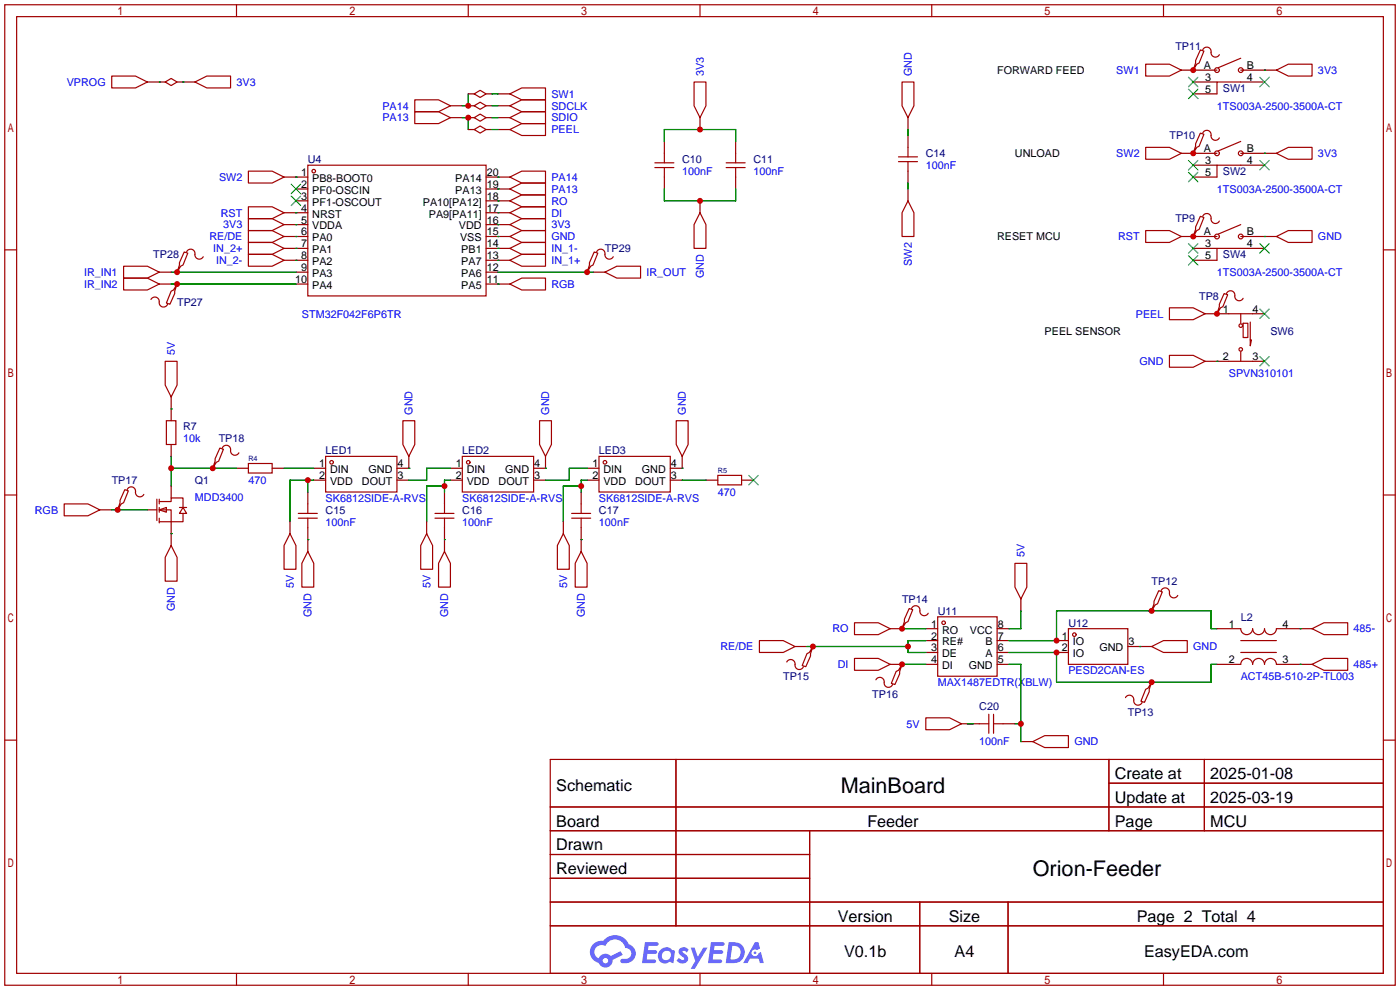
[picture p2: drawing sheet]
<svg xmlns="http://www.w3.org/2000/svg" width="299mm" height="212mm" viewBox="0 0 299 212" stroke-linecap="round" stroke-linejoin="round" font-family="sans-serif">
<g fill="none" stroke="#a10000" stroke-width=".25">
<path d="M1 1h297.2v209.6h-297.2zM3.6 3.6h292.1v204.4h-292.1zM50.5 1v2.6M100.1 1v2.6M149.6 1v2.6M199.1 1v2.6M248.7 1v2.6M1 53.4h2.6M295.7 53.4h2.5M1 105.8h2.6M295.7 105.8h2.5M1 158.2h2.6"/>
<path d="M295.7 158.2h2.5M117.6 162.3h178.1v45.7h-178.1zM117.6 172.5h178.1M117.6 177.5h178.1M144.5 162.3v35.6M173 177.5v30.5M237 162.3v15.2M237 167.4h58.7M257.4 162.3v15.2M117.6 182.6h55.4M117.6 192.8h178.1M117.6 187.7h55.4"/>
<path d="M117.6 197.9h178.1M196.6 192.8v15.2M215.4 192.8v15.2M50.5 208v2.6M100.1 208v2.6M149.6 208v2.6M199.1 208v2.6M248.7 208v2.6"/>
</g>
<g fill="#5487ff">
<path d="M145.3 202.7a1.3 1.3 0 0 1 1.9 .3l-.4 .6a.54 .54 0 0 0-.9-.2l.1 .2a1.34 1.34 0 0 1 .9 1.8 1.47 1.47 0 0 1-2.3-.1l.5-.6 .8 .5a.31 .31 0 0 0 .4-.3 .31 .31 0 0 0-.3-.4 1.12 1.12 0 0 1-.7-1.8z"/>
<path d="M147.6 202.5h.9l.6 2 1.2-2h.9l-2.7 4.6h-.9l1-1.7z"/>
<path d="M137.8 201.4h1.7a1.31 1.31 0 0 1 1.2 .2 .4 .4 0 0 1-.3 .5l-1.8 .1-.1 .9h1.6a.4 .4 0 0 1 .4 .4 .4 .4 0 0 1-.5 .4h-1.6l-.2 1.2h1.4a.46 .46 0 0 1 .5 0 .46 .46 0 0 1 .1 .5l-.4 .2h-2.6z"/>
<path d="M151.9 201.4h1.7a1.32 1.32 0 0 1 1.2 .2 .39 .39 0 0 1-.3 .5l-1.8 .1-.1 .9h1.6a.4 .4 0 0 1 .4 .4 .4 .4 0 0 1-.4 .4h-1.7l-.2 1.2h1.4a.46 .46 0 0 1 .5 0 .46 .46 0 0 1 .1 .5l-.4 .2h-2.6z"/>
<path d="M161.3 201.4h.8l.3 1.3-.6 .4a.75 .75 0 0 0-1.1 .3 .75 .75 0 0 0 .5 1 .75 .75 0 0 0 .9-.7l.5-.2 .6 2.3h-.8l-.3-.9h-1.8l-.5 .9h-1z"/>
<path d="M155.7 201.4l-.6 4.4h1.5a2.27 2.27 0 0 0 2.6-2.2 2.27 2.27 0 0 0-2.7-2.2zM156.5 202.1a1.5 1.5 0 0 1 1.8 1.6 1.5 1.5 0 0 1-1.9 1.4h-.3z"/>
<path d="M141.2 203a1.6 1.6 0 0 0-.3 2.3 1.6 1.6 0 0 0 2.3 .2l.7 .3 .3-2.4-.1-.3-.5-.1a1.58 1.58 0 0 0-2.4 0zM141.8 203.5a.98 .98 0 0 1 1.6 .4 .98 .98 0 0 1-1.1 1.3 .94 .94 0 0 1-.9-.7 .94 .94 0 0 1 .4-1z"/>
<path d="M126.8 201.8a2.37 2.37 0 0 0 1.1 4 1.54 1.54 0 0 0 1.8 1 1.54 1.54 0 0 0 1.2-1.6l2.2-1.1-.5-.8-2 1a1.57 1.57 0 0 0-2.7 .5 1.5 1.5 0 0 1-.7-2.1 1.5 1.5 0 0 1 2.2-.5 2.23 2.23 0 0 1 2.3-1.4 2.23 2.23 0 0 1 2 1.8 1.16 1.16 0 0 1 1.2 1.1 1.16 1.16 0 0 1-1.1 1.2h-.7a.47 .47 0 0 0-.5 .4 .47 .47 0 0 0 .4 .5 2.17 2.17 0 0 0 2.5-.9 2.17 2.17 0 0 0-.3-2.7l-.8-.4a3.2 3.2 0 0 0-5.5-.7l-1.1 .1zM128.8 205.3a.6 .6 0 0 1 1.2 0 .6 .6 0 0 1-1.2 0z"/>
<circle cx="161.4" cy="203.6" r=".28"/>
</g>
<g fill="none" stroke="#a10000" stroke-width=".25">
<path d="M23.9 16.3h5.1l2.5 1.2-2.5 1.3h-5.1zM35.3 17.5l1.3-.7 1.2 .7-1.2 .8zM41.7 17.5l2.5-1.2h5.1v2.5h-5.1zM148.3 17.5h2.6v5.1l-1.3 2.5-1.3-2.5zM192.8 17.5h2.5v5.1l-1.2 2.5-1.3-2.5zM244.9 13.7h5l2.6 1.3-2.6 1.3h-5zM256.5 10.7l.8 .2-1 2.6-.5 .2-.8 1.3 .5-1.5v-.5zM257 10.7a.93 .93 0 0 1 1.2-.6 .93 .93 0 0 1 .6 1.1 .94 .94 0 0 0 .7 1 .94 .94 0 0 0 1.1-.5M265.2 17.5h-5.1v2.6M265.2 12.4l-4.9 2.1M272.8 15l2.5-1.3h5.1v2.6h-5.1zM53.1 36.6h5.1l2.5 1.2-2.5 1.3h-5.1z"/>
<path d="M65.8 35.3h38.1v27.9h-38.1zM88.6 21.3h5.1l2.6 1.3-2.6 1.3h-5.1zM88.6 23.9h5.1l2.6 1.2-2.6 1.3h-5.1zM101.3 22.6l1.3-.8 1.3 .8-1.3 .8zM101.3 25.1l1.3-.7 1.3 .7-1.3 .8zM101.3 20.1l1.3-.8 1.3 .8-1.3 .7zM101.3 27.7l1.3-.8 1.3 .8-1.3 .7zM109 37.8l2.5-1.2h5.1v2.5h-5.1zM109 20.1l2.5-1.3h5.1v2.5h-5.1zM109 27.7l2.5-1.3h5.1v2.6h-5.1zM109 22.6l2.5-1.3h5.1v2.6h-5.1zM109 25.1l2.5-1.2h5.1v2.5h-5.1z"/>
<path d="M140 34.8h4M140 35.8h4M142 32.8v2M142 35.8v2M155.2 34.8h4.1M155.2 35.8h4.1M157.2 32.8v2M157.2 35.8v2M192 34.5h4.1M192 33.5h4.1M194.1 31.5v2M194.1 34.5v2.1"/>
<path d="M244.9 31.5h5l2.6 1.3-2.6 1.2h-5zM256.5 28.4l.8 .3-1 2.5-.5 .3-.8 1.3 .5-1.6v-.5zM257 28.4a.93 .93 0 0 1 1.2-.5 .93 .93 0 0 1 .6 1.1 .94 .94 0 0 0 .7 1 .94 .94 0 0 0 1.1-.5M265.2 35.3h-5.1v2.5M265.2 30.2l-4.9 2.1M272.8 32.8l2.5-1.3h5.1v2.5h-5.1zM26.4 59.4h5.1l2.5 1.3-2.5 1.3h-5.1zM26.4 56.9h5.1l2.5 1.3-2.5 1.2h-5.1zM39.4 53.8l.7 .3-1 2.5-.5 .3-.8 1.3 .6-1.6v-.5zM39.9 53.8a.93 .93 0 0 1 1.1-.5 .93 .93 0 0 1 .7 1.1 .94 .94 0 0 0 .6 1 .94 .94 0 0 0 1.1-.5M53.1 46.7h5.1l2.5 1.3-2.5 1.3h-5.1zM53.1 44.2h5.1l2.5 1.3-2.5 1.2h-5.1z"/>
<path d="M53.1 51.8h5.1l2.5 1.3-2.5 1.3h-5.1zM53.1 54.4h5.1l2.5 1.2-2.5 1.3h-5.1zM53.1 49.3h5.1l2.5 1.2-2.5 1.3h-5.1zM109 48l2.5-1.3h5.1v2.6h-5.1zM109 50.5l2.5-1.2h5.1v2.5h-5.1zM109 40.4l2.5-1.3h5.1v2.6h-5.1zM109 53.1l2.5-1.3h5.1v2.6h-5.1zM109 55.6l2.5-1.2h5.1v2.5h-5.1zM109 45.5l2.5-1.3h5.1v2.5h-5.1zM109 42.9l2.5-1.2h5.1v2.5h-5.1zM127 53.8l.8 .3-1.1 2.5-.5 .3-.7 1.3 .5-1.6v-.5zM127.5 53.8a.93 .93 0 0 1 1.1-.5 .93 .93 0 0 1 .7 1.1 .94 .94 0 0 0 .7 1 .94 .94 0 0 0 1.1-.5"/>
<path d="M129.3 58.2l2.5-1.3h5.1v2.5h-5.1zM149.6 45.5l1.3 2.5v5.1h-2.6v-5.1zM194.1 42.9l1.2 2.6v5h-2.5v-5zM244.9 49.3h5l2.6 1.2-2.6 1.3h-5zM256.5 46.2l.8 .3-1 2.5-.5 .3-.8 1.2 .5-1.5v-.5zM257 46.2a.93 .93 0 0 1 1.2-.5 .93 .93 0 0 1 .6 1 .94 .94 0 0 0 .7 1 .94 .94 0 0 0 1.1-.5M265.2 53.1h-5.1v2.5M265.2 48l-4.9 2M272.8 50.5l2.5-1.2h5.1v2.5h-5.1zM32.3 64a.98 .98 0 0 1 1.2-.4 .98 .98 0 0 1 .5 1.2 .93 .93 0 0 0 .9 .8 .93 .93 0 0 0 .9-.6M35.3 77.2h2.5v5.1l-1.2 2.5-1.3-2.5zM37.8 60.7l-.5 1.5v.5l-1 2.3-.7-.2 1-2.6 .5-.2z"/>
<path d="M109 60.7l2.5-1.3h5.1v2.6h-5.1zM249.9 75.9h5.1l2.6 1.3-2.6 1.3h-5.1zM249.9 65.8h5.1l2.6 1.3-2.6 1.2h-5.1zM261.6 62.7l.8 .3-1 2.5-.5 .3-.8 1.3 .5-1.6v-.5zM262.1 62.7a.93 .93 0 0 1 1.2-.5 .93 .93 0 0 1 .6 1 .94 .94 0 0 0 .7 1 .94 .94 0 0 0 1.1-.4M262.6 67.1h5.1M262.6 77.2h5.1M265.2 67.1v2M265.2 75.2v2M265.7 69.1h1v3h-1zM267.2 68.8v5.1l.3-1.3h-.3M35.6 89.9h2v5.1h-2z"/>
<path d="M47 95.8l.8 .2-1.1 2.6-.5 .2-.7 1.3 .5-1.5v-.6zM47.5 95.8a.93 .93 0 0 1 1.1-.6 .93 .93 0 0 1 .7 1.1 .94 .94 0 0 0 .7 1 .94 .94 0 0 0 1.1-.5M53.1 99.1h5.1v2h-5.1zM69.6 97.5h15.2v7.7h-15.2zM86.1 89.9h2.5v5.1l-1.2 2.5-1.3-2.5zM98.8 97.5h15.2v7.7h-15.2zM115.3 89.9h2.6v5.1l-1.3 2.5-1.3-2.5zM128 97.5h15.3v7.7h-15.3zM144.5 89.9h2.6v5.1l-1.3 2.5-1.3-2.5zM13.7 107.7h5.1l2.5 1.3-2.5 1.2h-5.1zM26.7 104.6l.7 .3-1 2.5-.5 .3-.8 1.3 .6-1.6v-.5zM27.2 104.6a.93 .93 0 0 1 1.1-.5 .93 .93 0 0 1 .7 1.1 .94 .94 0 0 0 .6 1 .94 .94 0 0 0 1.1-.5"/>
<path d="M33.5 106.7v4.6M34 109h2.6v2.5h2.5v-1.8M34 107.2h2.6v-.8h2.5v2.1M34 109l1.6-.5v1zM34 106.7v1M34 108.5v1M34 110.7v1.1M34 111.5h2.6M36.6 116.6l1.2 2.5v5.1h-2.5v-5.1zM38.4 108.5h1.5M39.1 108.5l.8 1.2h-1.5zM62 114l1.2 2.6v5.1h-2.5v-5.1z"/>
<path d="M63.8 109.7h4M63.8 110.7h4M65.8 117.9l1.3 2.5v5.1h-2.6v-5.1zM65.8 107.7v2M65.8 110.7v2.1M91.2 114l1.3 2.6v5.1h-2.6v-5.1zM93 109.7h4M93 110.7h4M95 117.9l1.3 2.5v5.1h-2.6v-5.1zM95 107.7v2M95 110.7v2.1M120.4 114l1.3 2.6v5.1h-2.6v-5.1z"/>
<path d="M122.2 109.7h4M122.2 110.7h4M124.2 117.9l1.3 2.5v5.1h-2.6v-5.1zM124.2 107.7v2M124.2 110.7v2.1M153.4 101.6h5.1v2h-5.1zM162.3 136.9h5.1l2.5 1.3-2.5 1.2h-5.1zM173.7 138.2l-.5 1.5v.5l-1 2.3-.8-.3 1.1-2.5 .5-.3zM182.6 133.1h5.1l2.5 1.3-2.5 1.2h-5.1zM194.3 130l.8 .3-1 2.5-.6 .3-.7 1.3 .5-1.6v-.5zM194.8 130a.93 .93 0 0 1 1.1-.5 .93 .93 0 0 1 .7 1.1 .94 .94 0 0 0 .7 1 .94 .94 0 0 0 1.1-.5M200.4 131.8h12.7v12.7h-12.7z"/>
<path d="M216.9 120.4h2.6v5.1l-1.3 2.5-1.3-2.5zM228.3 134.4h12.7v7.6h-12.7zM246.1 138.2l2.6-1.3h5v2.5h-5zM247.6 126.2l.8 .3-1 2.5-.5 .3-.8 1.3 .5-1.6v-.5zM248.2 126.2a.93 .93 0 0 1 1.1-.5 .93 .93 0 0 1 .6 1 .94 .94 0 0 0 .7 1 .94 .94 0 0 0 1.1-.4M265.2 134.4a1.27 1.27 0 0 0 1.2 1.2 1.27 1.27 0 0 0 1.3-1.2 1.27 1.27 0 0 0 1.3 1.2 1.27 1.27 0 0 0 1.3-1.2 1.27 1.27 0 0 0 1.2 1.2 1.27 1.27 0 0 0 1.3-1.2M265.2 136.9h7.6M265.2 139.4h7.6M280.4 134.4l2.6-1.3h5v2.5h-5zM168.1 141.5a.98 .98 0 0 1 1.3-.4 .98 .98 0 0 1 .5 1.2 .93 .93 0 0 0 .8 .8 .93 .93 0 0 0 1-.6M182.6 140.7h5.1l2.5 1.3-2.5 1.3h-5.1zM187.2 145.3a.98 .98 0 0 1 1.3-.4 .98 .98 0 0 1 .5 1.2 .93 .93 0 0 0 .8 .8 .93 .93 0 0 0 1-.6"/>
<path d="M192.8 142l-.5 1.5v.5l-1 2.3-.8-.2 1-2.6 .5-.2zM197.9 153.4h5l2.6 1.3-2.6 1.3h-5zM209.3 154.7h2M211.3 152.7v4M212.3 152.7v4M212.3 154.7h2.1M220.7 158.5l2.6-1.3h5v2.6h-5zM240.5 149.1a.98 .98 0 0 1 1.3-.4 .98 .98 0 0 1 .5 1.2 .93 .93 0 0 0 .8 .8 .93 .93 0 0 0 1-.6M246.1 145.8l-.5 1.5v.5l-1 2.3-.8-.2 1.1-2.6 .5-.2zM265.2 142a1.27 1.27 0 0 1 1.2-1.3 1.27 1.27 0 0 1 1.3 1.3 1.27 1.27 0 0 1 1.3-1.3 1.27 1.27 0 0 1 1.3 1.3 1.27 1.27 0 0 1 1.2-1.3 1.27 1.27 0 0 1 1.3 1.3M280.4 142l2.6-1.3h5v2.6h-5z"/>
<circle cx="260.1" cy="15" r=".51"/>
<circle cx="265.2" cy="15" r=".51"/>
<circle cx="67.1" cy="36.6" r=".38"/>
<circle cx="260.1" cy="32.8" r=".51"/>
<circle cx="265.2" cy="32.8" r=".51"/>
<circle cx="260.1" cy="50.5" r=".51"/>
<circle cx="265.2" cy="50.5" r=".51"/>
<circle cx="265.2" cy="74.7" r=".38"/>
<circle cx="265.2" cy="69.6" r=".38"/>
<circle cx="70.9" cy="98.8" r=".38"/>
<circle cx="100.1" cy="98.8" r=".38"/>
<circle cx="129.3" cy="98.8" r=".38"/>
<circle cx="201.7" cy="133.1" r=".38"/>
<circle cx="229.6" cy="135.6" r=".38"/>
</g>
<g fill="none" stroke="#870000" stroke-width=".25">
<path d="M31.5 17.5h3.8M37.8 17.5h3.9M252.5 15h7.6M255 17.5h5.1M255 14.7v.3M265.2 15h7.6M265.2 17.5h5.1M60.7 37.8h5.1M96.3 22.6h2.5M96.3 25.1h2.5M100.1 20.1h1.2M100.1 27.7h1.2"/>
<path d="M100.1 22.6h1.2M100.1 25.1h1.2M103.9 37.8h5.1M103.9 20.1h1.3M103.9 27.7h1.3M103.9 22.6h1.3M103.9 25.1h1.3M106.4 20.1h2.6M106.4 27.7h2.6M106.4 22.6h2.6M106.4 25.1h2.6M142 30.2v2.6"/>
<path d="M142 37.8v2.6M149.6 25.1v2.6M157.2 30.2v2.6M157.2 37.8v2.6M194.1 25.1v2.6M194.1 29v2.5M194.1 36.6v2.5M252.5 32.8h7.6M255 37.8h5.1M255 20.1h5.1M255 35.3h5.1M255 32.5v.3"/>
<path d="M265.2 32.8h7.6M265.2 35.3h5.1M34 58.2h2.6M37.8 57.9v.3M60.7 45.5h5.1M60.7 48h5.1M60.7 50.5h5.1M60.7 53.1h5.1M60.7 55.6h5.1M63.2 40.4h2.6M63.2 42.9h2.6M63.2 58.2h2.6"/>
<path d="M103.9 40.4h5.1M103.9 42.9h5.1M103.9 45.5h5.1M103.9 48h5.1M103.9 50.5h5.1M103.9 53.1h5.1M103.9 55.6h5.1M103.9 58.2h2.5M125.5 57.9v.3M126.7 58.2h2.6M149.6 42.9v2.6M194.1 40.4v2.5"/>
<path d="M252.5 50.5h7.6M255 53.1h5.1M255 55.6h5.1M255 50.3v.2M265.2 50.5h7.6M265.2 53.1h5.1M34 60.7h2.6M37.8 60.7v.3M63.2 60.7h2.6M103.9 60.7h5.1M257.6 77.2h5M257.6 67.1h5"/>
<path d="M260.1 66.8v.3M267.7 77.2h2.6M267.7 67.1h2.6M36.6 84.8v5.1M36.6 95v2.5M45.5 99.8v.3M87.4 97.5v2.6h-2.6M116.6 97.5v2.6h-2.6M145.8 97.5v2.6h-2.5M21.3 109h2.6M25.1 108.7v.3M31.5 109h2"/>
<path d="M36.6 103.9v2.5M36.6 111.5v5.1M50.5 100.1h2.6M58.2 100.1h2.5M62 111.5v2.5M65.8 105.2v2.5M65.8 112.8v5.1M67.1 100.1h2.5M67.1 102.6h2.5M84.8 102.6h2.6M91.2 111.5v2.5M95 105.2v2.5"/>
<path d="M95 112.8v5.1M96.3 100.1h2.5M96.3 102.6h2.5M114 102.6h2.6M120.4 111.5v2.5M124.2 105.2v2.5M124.2 112.8v5.1M125.5 100.1h2.5M125.5 102.6h2.5M143.3 102.6h2.5M150.9 102.6h2.5M158.5 102.6h2.5"/>
<path d="M169.9 138.2h2.6M173.7 138.2v.2M192.8 134.1v.3h-2.6M197.9 134.4h2.5M197.9 136.9h2.5M197.9 139.4h2.5M213.1 134.4h2.5M213.1 136.9h2.5M213.1 139.4h2.5M218.2 128v2.6M225.8 136.9h2.5M225.8 139.4h2.5"/>
<path d="M241 138.2h5.1M246.1 130.3v.3M260.1 134.4h5.1M272.8 134.4h7.6M190.2 142h2.6v.2M197.9 142h2.5M205.5 154.7h3.8M213.1 142h2.5M214.4 154.7h2.5M218.2 158.5h2.5M246.1 145.8v.3M260.1 142h5.1"/>
<path d="M272.8 142h7.6"/>
</g>
<g fill="none" stroke="#3c3" stroke-width=".25">
<path d="M254 16.5l2 2M254 19.1l2 2M256 16.5l-2 2M256 19.1l-2 2M269.2 16.5l2.1 2M271.3 16.5l-2.1 2M62.2 39.4l2.1 2M64.3 39.4l-2.1 2M254 34.3l2 2M254 36.8l2 2.1M256 34.3l-2 2M256 36.8l-2 2.1"/>
<path d="M269.2 34.3l2.1 2M271.3 34.3l-2.1 2M62.2 41.9l2.1 2M64.3 41.9l-2.1 2M254 52.1l2 2M254 54.6l2 2M256 52.1l-2 2M256 54.6l-2 2M269.2 52.1l2.1 2M271.3 52.1l-2.1 2M269.2 76.2l2.1 2M269.2 66l2.1 2.1"/>
<path d="M271.3 76.2l-2.1 2M271.3 66l-2.1 2.1M160 101.6l2.1 2M162.1 101.6l-2.1 2"/>
</g>
<g fill="none" stroke="#008700" stroke-width=".25">
<path d="M34 17.5h.1M39.1 17.5h.1M255 15h.1M270.3 15h.1M63.2 37.8h.1M98.8 25.1h1.3v2.6M100.1 20.1v2.5h-1.3M105.2 27.7h1.2M105.2 22.6h1.2M105.2 25.1h1.2M105.2 20.1h1.2M106.4 37.8h.1"/>
<path d="M142 30.2v-2.5h15.2v2.5M194.1 27.7v1.3M194.1 39.1v1.3M255 32.8h.1M270.3 32.8h.1M36.6 58.2h26.6M63.2 48h.1M63.2 45.5h.1M63.2 53.1h.1M63.2 55.6h.1M63.2 50.5h.1M106.4 48h.1"/>
<path d="M106.4 50.5h.1M106.4 40.4h.1M106.4 55.6h.1M106.4 53.1h.1M106.4 45.5h.1M106.4 42.9h.1M106.4 58.2h20.3M142 40.4v2.5h15.2v-2.5M255 50.5h.1M270.3 50.5h.1M36.6 60.7h26.6M106.4 60.7h.1"/>
<path d="M260.1 67.1h.1M260.1 77.2h.1M36.6 87.4h.1M36.6 97.5v6.4M23.9 109h7.6M36.6 114h.1M36.6 100.1h13.9M60.7 100.1h6.4M65.8 115.3h.1M65.8 102.6v2.6M67.1 102.6h-5.1v8.9M87.4 100.1h.1"/>
<path d="M95 115.3h.1M95 103.9h-3.8v7.6M96.3 100.1h-5.1v2.5h-3.8M96.3 102.6h-1.3v2.6M116.6 100.1h.1M124.2 115.3h.1M124.2 103.9h-3.8v7.6M125.5 100.1h-3.8v2.5h-5.1M125.5 102.6h-1.3v2.6M145.8 100.1h.1M145.8 102.6h5.1M172.5 138.2h21.6"/>
<path d="M192.8 134.4h5.1M197.9 136.9h-3.8v2.5h3.8M215.6 139.4h10.2v6.4h33v-3.8h1.3M218.2 130.6v3.8h-2.6M243.6 138.2h.1M260.1 134.4h-1.3v-3.8h-33v6.3h-10.2M277.9 134.4h.1M192.8 142h5.1M206.8 154.7h1.2M215.6 142h2.6v16.5M216.9 154.7h1.3M277.9 142h.1"/>
</g>
<g fill="#c00">
<circle cx="255" cy="15" r=".63"/>
<circle cx="149.6" cy="27.7" r=".63"/>
<circle cx="149.6" cy="42.9" r=".63"/>
<circle cx="255" cy="50.5" r=".63"/>
<circle cx="37.8" cy="60.7" r=".63"/>
<circle cx="37.8" cy="58.2" r=".63"/>
<circle cx="260.1" cy="67.1" r=".63"/>
<circle cx="36.6" cy="100.1" r=".63"/>
<circle cx="45.5" cy="100.1" r=".63"/>
<circle cx="65.8" cy="102.6" r=".63"/>
<circle cx="95" cy="103.9" r=".63"/>
<circle cx="124.2" cy="103.9" r=".63"/>
<circle cx="25.1" cy="109" r=".63"/>
<circle cx="225.8" cy="139.4" r=".63"/>
<circle cx="246.1" cy="145.8" r=".63"/>
<circle cx="225.8" cy="136.9" r=".63"/>
<circle cx="246.1" cy="130.6" r=".63"/>
<circle cx="255" cy="32.8" r=".63"/>
<circle cx="100.1" cy="22.6" r=".63"/>
<circle cx="100.1" cy="25.1" r=".63"/>
<circle cx="192.8" cy="142" r=".63"/>
<circle cx="192.8" cy="134.4" r=".63"/>
<circle cx="194.1" cy="138.2" r=".63"/>
<circle cx="173.7" cy="138.2" r=".63"/>
<circle cx="218.2" cy="154.7" r=".63"/>
<circle cx="125.5" cy="58.2" r=".63"/>
</g>
<g font-size="4.6">
<text x="179.7" y="169.4">MainBoard</text>
<text x="220.7" y="187.2">Orion-Feeder</text>
</g>
<g font-size="3.5">
<text x="238.3" y="166.5">Create at</text>
<text x="258.7" y="166.5">2025-01-08</text>
<text x="118.9" y="169.1">Schematic</text>
<text x="238.3" y="171.6">Update at</text>
<text x="258.7" y="171.6">2025-03-19</text>
<text x="118.9" y="176.7">Board</text>
<text x="185.4" y="176.7">Feeder</text>
<text x="238.3" y="176.7">Page</text>
<text x="258.7" y="176.7">MCU</text>
<text x="118.9" y="181.8">Drawn</text>
<text x="118.9" y="186.8">Reviewed</text>
<text x="179.1" y="197">Version</text>
<text x="202.8" y="197">Size</text>
<text x="243" y="197">Page 2 Total 4</text>
<text x="180.4" y="204.6">V0.1b</text>
<text x="204" y="204.6">A4</text>
<text x="244.5" y="204.6">EasyEDA.com</text>
</g>
<g font-size="2.3" fill="#000080">
<text x="251.2" y="10.7">TP11</text>
<text x="261.4" y="19.6">SW1</text>
<text x="249.9" y="29.8">TP10</text>
<text x="65.8" y="34.8">U4</text>
<text x="145.8" y="34.8">C10</text>
<text x="161" y="34.8">C11</text>
<text x="197.9" y="33.6">C14</text>
<text x="261.4" y="37.4">SW2</text>
<text x="251.2" y="47.5">TP9</text>
<text x="129.3" y="53.9">TP29</text>
<text x="32.8" y="55.2">TP28</text>
<text x="261.4" y="55.2">SW4</text>
<text x="37.8" y="65.3">TP27</text>
<text x="256.3" y="64.1">TP8</text>
<text x="271.5" y="71.7">SW6</text>
<text x="39.1" y="92">R7</text>
<text x="46.7" y="94.5">TP18</text>
<text x="69.6" y="97.1">LED1</text>
<text x="98.8" y="97.1">LED2</text>
<text x="128" y="97.1">LED3</text>
<text x="23.9" y="103.4">TP17</text>
<text x="41.7" y="103.4">Q1</text>
<text x="69.6" y="109.8">C15</text>
<text x="98.8" y="109.8">C16</text>
<text x="128" y="109.8">C17</text>
<text x="246.1" y="125">TP12</text>
<text x="192.8" y="128.8">TP14</text>
<text x="200.4" y="131.4">U11</text>
<text x="228.3" y="133.9">U12</text>
<text x="265.2" y="132.6">L2</text>
<text x="167.4" y="145.3">TP15</text>
<text x="186.4" y="149.1">TP16</text>
<text x="209.3" y="151.7">C20</text>
<text x="241" y="153">TP13</text>
</g>
<g font-size="2.3" fill="#00f">
<text x="150.4" y="16.3" transform="rotate(-90 150.4 16.3)">3V3</text>
<text x="194.9" y="16.3" transform="rotate(-90 194.9 16.3)">GND</text>
<text x="238.6" y="15.8">SW1</text>
<text x="281.7" y="15.8">3V3</text>
<text x="14.3" y="18.3">VPROG</text>
<text x="50.5" y="18.3">3V3</text>
<text x="81.7" y="23.4">PA14</text>
<text x="117.9" y="20.9">SW1</text>
<text x="117.9" y="23.4">SDCLK</text>
<text x="260.1" y="23.4">1TS003A-2500-3500A-CT</text>
<text x="81.7" y="26">PA13</text>
<text x="117.9" y="28.5">PEEL</text>
<text x="117.9" y="26">SDIO</text>
<text x="238.6" y="33.6">SW2</text>
<text x="281.7" y="33.6">3V3</text>
<text x="46.8" y="38.7">SW2</text>
<text x="117.9" y="38.7">PA14</text>
<text x="117.9" y="41.2">PA13</text>
<text x="145.8" y="37.4">100nF</text>
<text x="161" y="37.4">100nF</text>
<text x="197.9" y="36.1">100nF</text>
<text x="260.1" y="41.2">1TS003A-2500-3500A-CT</text>
<text x="47.2" y="46.3">RST</text>
<text x="117.9" y="46.3">DI</text>
<text x="117.9" y="43.7">RO</text>
<text x="44.8" y="51.4">RE/DE</text>
<text x="45.6" y="53.9">IN_2+</text>
<text x="47.7" y="48.8">3V3</text>
<text x="117.9" y="48.8">3V3</text>
<text x="117.9" y="51.4">GND</text>
<text x="117.9" y="53.9">IN_1-</text>
<text x="239" y="51.4">RST</text>
<text x="281.7" y="51.4">GND</text>
<text x="18" y="59">IR_IN1</text>
<text x="46.2" y="56.4">IN_2-</text>
<text x="117.9" y="56.4">IN_1+</text>
<text x="138.2" y="59">IR_OUT</text>
<text x="150.4" y="59.5" transform="rotate(-90 150.4 59.5)">GND</text>
<text x="194.9" y="56.8" transform="rotate(-90 194.9 56.8)">SW2</text>
<text x="260.1" y="59">1TS003A-2500-3500A-CT</text>
<text x="18" y="61.5">IR_IN2</text>
<text x="117.9" y="61.5">RGB</text>
<text x="64.5" y="67.9">STM32F042F6P6TR</text>
<text x="242.8" y="67.9">PEEL</text>
<text x="37.4" y="75.9" transform="rotate(-90 37.4 75.9)">5V</text>
<text x="243.5" y="78">GND</text>
<text x="262.6" y="80.6">SPVN310101</text>
<text x="88.2" y="88.6" transform="rotate(-90 88.2 88.6)">GND</text>
<text x="117.4" y="88.6" transform="rotate(-90 117.4 88.6)">GND</text>
<text x="146.6" y="88.6" transform="rotate(-90 146.6 88.6)">GND</text>
<text x="39.1" y="94.5">10k</text>
<text x="41.7" y="107">MDD3400</text>
<text x="53.1" y="103.4">470</text>
<text x="69.6" y="107.2">SK6812SIDE-A-RVS</text>
<text x="98.8" y="107.2">SK6812SIDE-A-RVS</text>
<text x="128" y="107.2">SK6812SIDE-A-RVS</text>
<text x="153.4" y="106">470</text>
<text x="7.4" y="109.8">RGB</text>
<text x="69.6" y="112.3">100nF</text>
<text x="98.8" y="112.3">100nF</text>
<text x="128" y="112.3">100nF</text>
<text x="219" y="119.1" transform="rotate(-90 219 119.1)">5V</text>
<text x="62.8" y="125.8" transform="rotate(-90 62.8 125.8)">5V</text>
<text x="92" y="125.8" transform="rotate(-90 92 125.8)">5V</text>
<text x="121.2" y="125.8" transform="rotate(-90 121.2 125.8)">5V</text>
<text x="37.4" y="130.6" transform="rotate(-90 37.4 130.6)">GND</text>
<text x="66.6" y="131.9" transform="rotate(-90 66.6 131.9)">GND</text>
<text x="95.8" y="131.9" transform="rotate(-90 95.8 131.9)">GND</text>
<text x="125" y="131.9" transform="rotate(-90 125 131.9)">GND</text>
<text x="177.9" y="135.2">RO</text>
<text x="289.3" y="135.2">485-</text>
<text x="154" y="139">RE/DE</text>
<text x="179" y="142.8">DI</text>
<text x="255" y="139">GND</text>
<text x="289.3" y="142.8">485+</text>
<text x="200.4" y="146.6">MAX1487EDTR(XBLW)</text>
<text x="228.3" y="144.1">PESD2CAN-ES</text>
<text x="265.2" y="145.3">ACT45B-510-2P-TL003</text>
<text x="193.8" y="155.5">5V</text>
<text x="209.3" y="159.3">100nF</text>
<text x="229.6" y="159.3">GND</text>
</g>
<g font-size="2.3">
<text x="213.1" y="15.8">FORWARD FEED</text>
<text x="257.3" y="14.8">A</text>
<text x="257.5" y="17.3">3</text>
<text x="266.4" y="14.8">B</text>
<text x="266.4" y="17.3">4</text>
<text x="257.5" y="19.8">5</text>
<text x="216.9" y="33.6">UNLOAD</text>
<text x="257.3" y="32.5">A</text>
<text x="257.5" y="35.1">3</text>
<text x="266.4" y="32.5">B</text>
<text x="266.4" y="35.1">4</text>
<text x="64.4" y="37.6">1</text>
<text x="64.4" y="40.2">2</text>
<text x="66.7" y="38.9">PB8-BOOT0</text>
<text x="66.7" y="41.4">PF0-OSCIN</text>
<text x="97.3" y="41.4">PA13</text>
<text x="97.3" y="38.9">PA14</text>
<text x="104" y="40.2">19</text>
<text x="104" y="37.6">20</text>
<text x="257.5" y="37.6">5</text>
<text x="64.4" y="42.7">3</text>
<text x="64.4" y="45.2">4</text>
<text x="64.4" y="47.8">5</text>
<text x="66.7" y="44">PF1-OSCOUT</text>
<text x="66.7" y="46.5">NRST</text>
<text x="90.4" y="44">PA10[PA12]</text>
<text x="91.7" y="46.5">PA9[PA11]</text>
<text x="104" y="47.8">16</text>
<text x="104" y="45.2">17</text>
<text x="104" y="42.7">18</text>
<text x="64.4" y="50.3">6</text>
<text x="64.4" y="52.9">7</text>
<text x="66.7" y="49">VDDA</text>
<text x="66.7" y="51.6">PA0</text>
<text x="98.1" y="49">VDD</text>
<text x="98.3" y="51.6">VSS</text>
<text x="104" y="52.9">14</text>
<text x="104" y="50.3">15</text>
<text x="213.1" y="51.4">RESET MCU</text>
<text x="257.3" y="50.3">A</text>
<text x="257.5" y="52.9">3</text>
<text x="266.4" y="50.3">B</text>
<text x="266.4" y="52.9">4</text>
<text x="64.4" y="55.4">8</text>
<text x="64.4" y="57.9">9</text>
<text x="66.7" y="54.1">PA1</text>
<text x="66.7" y="56.7">PA2</text>
<text x="66.7" y="59.2">PA3</text>
<text x="98.6" y="59.2">PA6</text>
<text x="98.6" y="56.7">PA7</text>
<text x="98.6" y="54.1">PB1</text>
<text x="104" y="57.9">12</text>
<text x="104" y="55.4">13</text>
<text x="257.5" y="55.4">5</text>
<text x="63.1" y="60.5">10</text>
<text x="66.7" y="61.7">PA4</text>
<text x="98.6" y="61.7">PA5</text>
<text x="104" y="60.5">11</text>
<text x="223.3" y="71.7">PEEL SENSOR</text>
<text x="261.4" y="66.8">1</text>
<text x="267.7" y="66.8">4</text>
<text x="261.4" y="77">2</text>
<text x="267.7" y="77">3</text>
<text x="68.2" y="99.8">1</text>
<text x="70.5" y="101.1">DIN</text>
<text x="78.8" y="101.1">GND</text>
<text x="85" y="99.8">4</text>
<text x="97.4" y="99.8">1</text>
<text x="99.7" y="101.1">DIN</text>
<text x="108" y="101.1">GND</text>
<text x="114.2" y="99.8">4</text>
<text x="126.6" y="99.8">1</text>
<text x="129" y="101.1">DIN</text>
<text x="137.2" y="101.1">GND</text>
<text x="143.4" y="99.8">4</text>
<text x="68.2" y="102.4">2</text>
<text x="70.5" y="103.7">VDD</text>
<text x="77.4" y="103.7">DOUT</text>
<text x="85" y="102.4">3</text>
<text x="97.4" y="102.4">2</text>
<text x="99.7" y="103.7">VDD</text>
<text x="106.6" y="103.7">DOUT</text>
<text x="114.2" y="102.4">3</text>
<text x="126.6" y="102.4">2</text>
<text x="129" y="103.7">VDD</text>
<text x="135.8" y="103.7">DOUT</text>
<text x="143.4" y="102.4">3</text>
<text x="199" y="134.1">1</text>
<text x="199" y="136.7">2</text>
<text x="201.3" y="135.4">RO</text>
<text x="201.3" y="137.9">RE#</text>
<text x="207.3" y="135.4">VCC</text>
<text x="210.6" y="137.9">B</text>
<text x="213.2" y="136.7">7</text>
<text x="213.2" y="134.1">8</text>
<text x="226.9" y="136.7">1</text>
<text x="229.3" y="137.9">IO</text>
<text x="241.2" y="137.9">3</text>
<text x="262.6" y="134.1">1</text>
<text x="274.1" y="134.1">4</text>
<text x="199" y="139.2">3</text>
<text x="199" y="141.8">4</text>
<text x="201.3" y="140.5">DE</text>
<text x="201.3" y="143">DI</text>
<text x="207" y="143">GND</text>
<text x="210.6" y="140.5">A</text>
<text x="213.2" y="141.8">5</text>
<text x="213.2" y="139.2">6</text>
<text x="226.9" y="139.2">2</text>
<text x="229.3" y="140.5">IO</text>
<text x="235" y="139.2">GND</text>
<text x="262.6" y="141.8">2</text>
<text x="274.1" y="141.8">3</text>
</g>
<g font-size="1.6" fill="#000080">
<text x="53.1" y="98.5">R4</text>
<text x="153.4" y="101">R5</text>
</g>
</svg>
